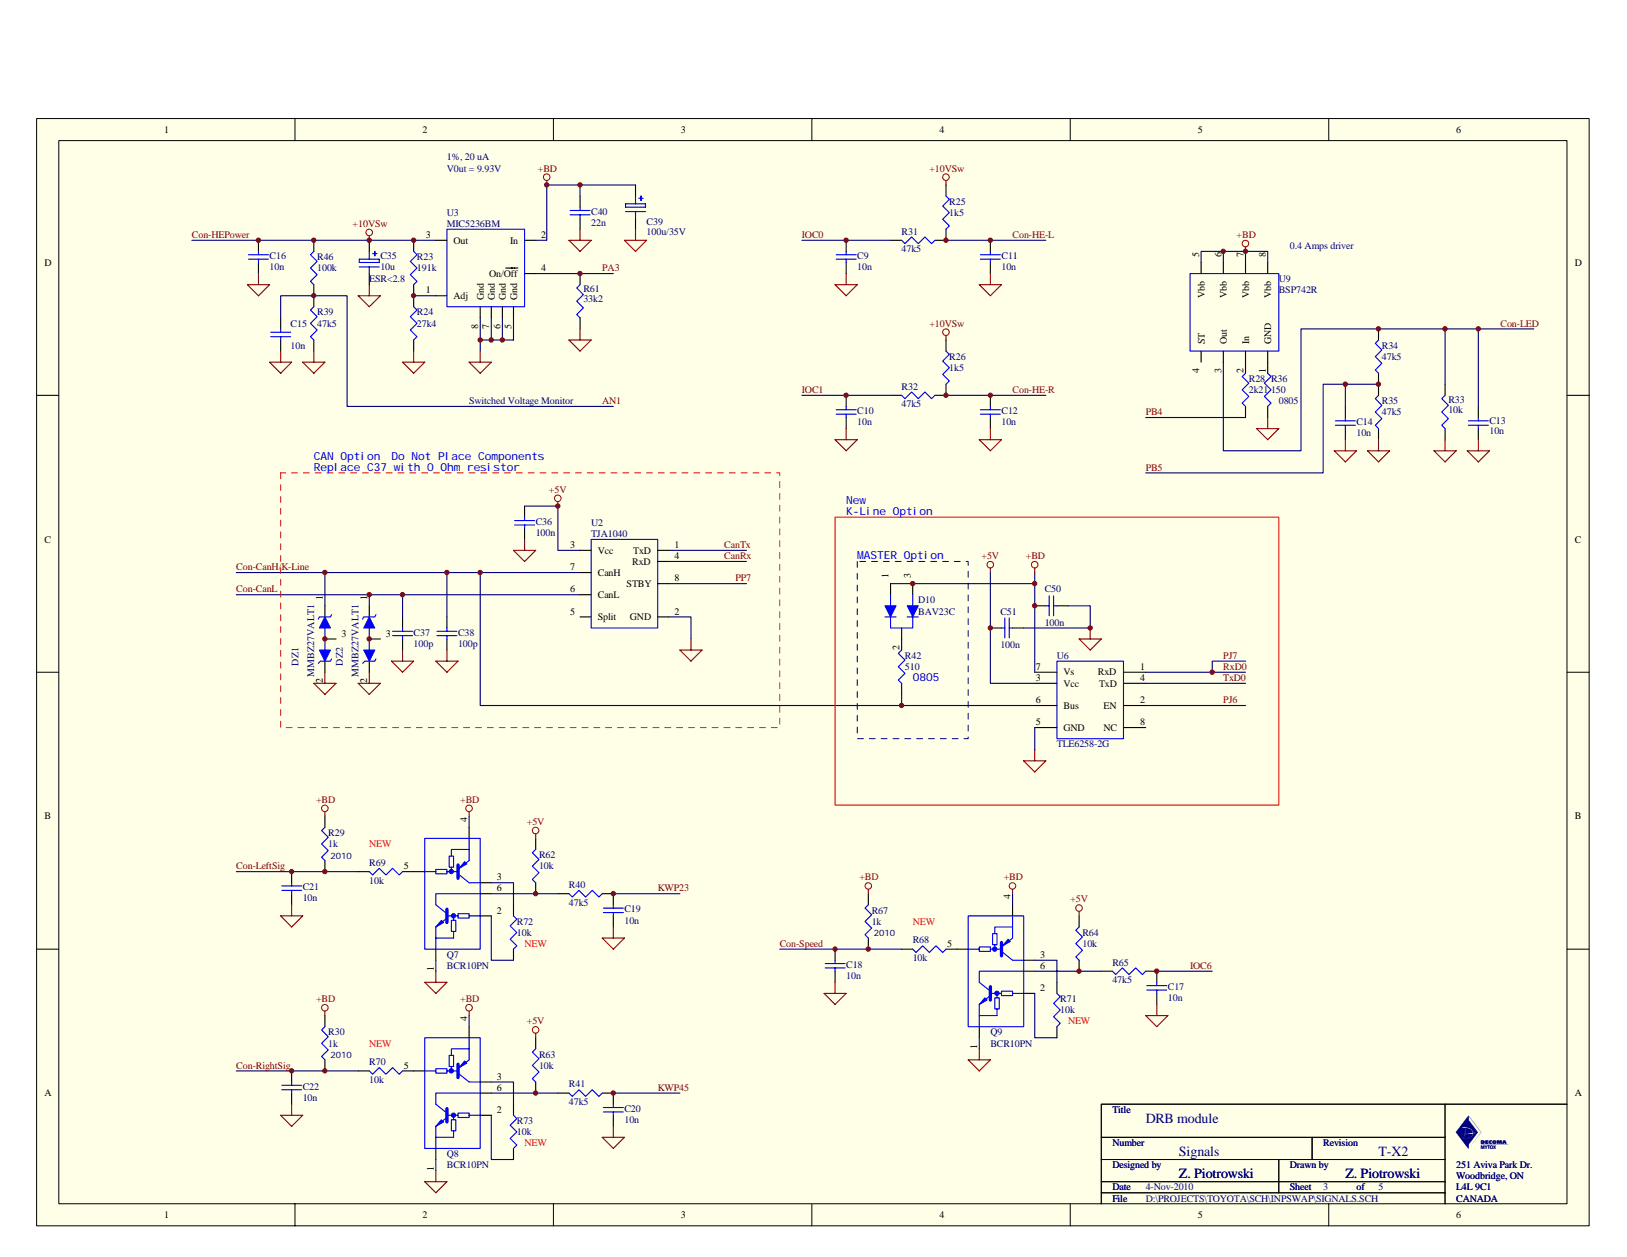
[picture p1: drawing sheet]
<svg xmlns="http://www.w3.org/2000/svg" width="279mm" height="216mm" viewBox="0 0 279 216" stroke-linecap="round" stroke-linejoin="round" font-family="sans-serif">
<path d="M6.3 20.4h266.6v190.1h-266.6z" fill="#ffffe8"/>
<g fill="none" stroke="#000" stroke-width=".17">
<path d="M6.3 20.4h266.6v190.1h-266.6zM10.1 24.2h259v182.6h-259zM50.7 20.4v3.8M95 20.4v3.8M139.4 20.4v3.8M183.8 20.4v3.8M228.2 20.4v3.8M6.3 67.9h3.8M269.1 67.9h3.8M6.3 115.5h3.8M269.1 115.5h3.8M6.3 163h3.8"/>
<path d="M269.1 163h3.8M189.1 195.3h59.1M189.1 199.2h59.1M219.6 199.2v5.7M225.3 195.3v3.9M248.2 189.7h-59.1v17.1M269.1 189.7h-20.9v17.1M50.7 206.8v3.8M95 206.8v3.8M139.4 206.8v3.8M183.8 206.8v3.8M189.1 204.9h59.1"/>
<path d="M189.1 203h59.1M228.2 206.8v3.8"/>
</g>
<g fill="none" stroke="#000" stroke-width=".19">
<path d="M99.6 33.7v1.9M99.6 37.5v1.9M109.1 31.8v1.9M109.1 37.5v1.9M162.5 39.4v1.9h-2M162.5 31.8v1.9M44.4 41.3v1.9M44.4 45.1v1.9M48.2 54.6v1.9M48.2 58.4v1.9M53.9 41.3v1.9M53.9 48.9v3.8"/>
<path d="M53.9 58.4v1.9M63.4 41.3v1.9M63.4 47v1.9M71 41.3v1.9M71 48.9v3.8M71 58.4v1.9M74.8 41.3h2M74.8 50.8h2M82.5 52.7v1.9M84.4 52.7v1.9M86.3 52.7v1.9M86.8 46h2.1"/>
<path d="M88.2 52.7v1.9M90.1 41.3h1.9M90.1 47h1.9M99.6 47v1.9M99.6 54.6v1.9M145.3 41.3v1.9M145.3 45.1v1.9M152.9 41.3h1.9M162.5 58.4v1.9M170.1 41.3v1.9M170.1 45.1v1.9M206.3 45.1v1.9"/>
<path d="M210.1 45.1v1.9M213.9 45.1v1.9M217.7 45.1v1.9M236.7 56.5v1.9M145.3 67.9v1.9M145.3 71.7v1.9M152.9 67.9h1.9M162.5 66v1.9h-2M170.1 67.9v1.9M170.1 71.7v1.9M206.3 60.3v1.9M210.1 60.3v1.9"/>
<path d="M213.9 60.3v3.8M213.9 69.8v1.9M217.7 60.3v3.8M217.7 69.8v1.9M231 69.8v1.9M231 73.6v1.9M236.7 64.1v3.8M236.7 73.6v1.9M248.2 66v1.9M248.2 73.6v1.9M253.9 69.8v1.9M253.9 73.6v1.9"/>
<path d="M90.1 86.9v1.9M90.1 90.7v1.9M99.6 94.5h1.9M99.6 98.3h1.9M112.9 96.4h2M112.9 94.5h2M55.8 104.1v1.9M55.8 113.6v1.9M55.8 109.7h1.9M63.4 104.1v1.9M63.4 113.6v1.9M63.4 109.7h1.9"/>
<path d="M69.1 106v1.9M69.1 109.7v2M76.8 106v1.9M76.8 109.7v2M99.6 102.2h1.9M99.6 106h1.9M112.9 100.2h2M112.9 106h2M152.9 100.2v2M154.8 107.9v3.8M154.8 117.4v1.9M156.7 100.2v2"/>
<path d="M170.1 107.9h1.9M173.9 107.9h1.9M177.7 115.5h3.8M177.7 117.4h3.8M177.7 104.1h1.9M181.5 104.1h1.9M192.9 115.5h3.8M192.9 117.4h3.8M177.7 121.2h3.8M177.7 125h3.8M192.9 121.2h3.8M192.9 125h3.8"/>
<path d="M50.1 149.7v1.9M50.1 153.5v1.9M55.8 140.2v1.9M55.8 147.8v1.9M61.5 149.7h1.9M69.1 149.7h3.8M80.6 142.1v1.9M82.5 153.5h1.9M82.5 157.3h1.9M82.5 151.6h1.9M88.2 155.4v1.9M92 144v1.9"/>
<path d="M92 151.6v1.9M95.8 153.5h1.9M103.4 153.5h1.9v1.9M105.3 157.3v1.9M149.1 153.5v1.9M173.9 155.4v1.9M185.3 157.3v1.9M55.8 174.4v1.9M74.8 163v1.9M80.6 176.3v1.9M88.2 163v1.9M92 178.2v1.9"/>
<path d="M143.4 163v1.9M143.4 166.8v1.9M149.1 161.1v1.9M154.8 163h1.9M162.5 163h3.8M168.2 176.3v1.9M175.8 166.8h1.9M175.8 170.6h1.9M175.8 164.9h1.9M181.5 168.7v1.9M181.5 176.3v1.9M185.3 164.9v1.9"/>
<path d="M189.1 166.8h1.9M196.7 166.8h1.9v1.9M198.6 170.6v1.9M50.1 183.9v1.9M50.1 187.7v2M55.8 182v1.9M61.5 183.9h1.9M69.1 183.9h3.8M74.8 197.3v1.9M82.5 187.7h1.9M82.5 191.6h1.9M82.5 185.8h1.9"/>
<path d="M88.2 189.7v1.9M88.2 197.3v1.9M92 185.8v1.9M95.8 187.7h1.9M103.4 187.7h1.9v2M105.3 191.6v1.9"/>
</g>
<g fill="none" stroke="#00f" stroke-width=".19">
<path d="M76.8 39.4h13.3v13.3h-13.3zM97.9 36.9h3.4M97.9 36.2h3.4M99.6 35.6v.6M99.6 36.9v.6M107.4 35h3.4v.6h-3.4zM107.4 36.3h3.4M109.1 33.7v1.3M109.1 36.3v1.2M109.7 34.1h.8M110.1 33.7v.7M162.5 33.7l.5 .5-1.1 1.2 1.1 1.1-1.1 1.2 1.1 1.1-.5 .6"/>
<path d="M42.7 44.5h3.4M42.7 43.8h3.4M44.4 43.2v.6M44.4 44.5v.6M46.5 57.8h3.4M46.5 57.1h3.4M48.2 56.5v.6M48.2 57.8v.6M53.9 43.2l-.6 .6 1.2 1.1-1.2 1.1 1.2 1.2-1.2 1.1 .6 .6M53.9 52.7l-.6 .6 1.2 1.1-1.2 1.1 1.2 1.2-1.2 1.1 .6 .6M61.7 44.5h3.4v.6h-3.4zM61.7 45.8h3.4"/>
<path d="M63.4 43.2v1.3M63.4 45.8v1.2M64 43.6h.7M64.4 43.2v.7M71 43.2l.6 .6-1.1 1.1 1.1 1.1-1.1 1.2 1.1 1.1-.6 .6M71 52.7l.6 .6-1.1 1.1 1.1 1.1-1.1 1.2 1.1 1.1-.6 .6M99.6 48.9l-.6 .6 1.2 1.1-1.2 1.1 1.2 1.2-1.2 1.1 .6 .6M143.6 44.5h3.4M143.6 43.8h3.4M145.3 43.2v.6M145.3 44.5v.6M154.8 41.3l.6 .5 1.1-1.1 1.2 1.1 1.1-1.1 1.2 1.1 .5-.5"/>
<path d="M168.4 44.5h3.4M168.4 43.8h3.4M170.1 43.2v.6M170.1 44.5v.6M204.4 47h15.2v13.3h-15.2zM236.7 58.4l-.5 .6 1.1 1.1-1.1 1.2 1.1 1.1-1.1 1.1 .5 .6M143.6 71.1h3.4M143.6 70.4h3.4M145.3 69.8v.6M145.3 71.1v.6M154.8 67.9l.6 .6 1.1-1.2 1.2 1.2 1.1-1.2 1.2 1.2 .5-.6M162.5 60.3l.5 .6-1.1 1.1 1.1 1.2-1.1 1.1 1.1 1.1-.5 .6"/>
<path d="M168.4 71.1h3.4M168.4 70.4h3.4M170.1 69.8v.6M170.1 71.1v.6M213.9 64.1l-.6 .6 1.2 1.1-1.2 1.2 1.2 1.1-1.2 1.1 .6 .6M217.7 64.1l.6 .6-1.2 1.1 1.2 1.2-1.2 1.1 1.2 1.1-.6 .6M229.3 73h3.4M229.3 72.3h3.4M231 71.7v.6M231 73v.6M236.7 67.9l-.5 .6 1.1 1.1-1.1 1.2 1.1 1.1-1.1 1.1 .5 .6M248.2 67.9l-.6 .6 1.1 1.1-1.1 1.2 1.1 1.1-1.1 1.1 .6 .6"/>
<path d="M252.2 73h3.4M252.2 72.3h3.4M253.9 71.7v.6M253.9 73v.6M88.4 90.2h3.4M88.4 89.4h3.4M90.1 88.8v.6M90.1 90.2v.5M101.5 92.6h11.4v15.3h-11.4zM55.8 107.9v3.8M56.9 105.6l-.2 .4h-1.9l-.1 .3M56.9 113.2l-.2 .4h-1.7l-.3 .3"/>
<path d="M63.4 107.9v3.8M64.6 105.6l-.2 .4h-1.9l-.2 .3M64.6 113.2l-.2 .4h-1.7l-.4 .3M67.4 109.2h3.4M67.4 108.4h3.4M69.1 107.9v.5M69.1 109.2v.5M75 109.2h3.5M75 108.4h3.5M76.8 107.9v.5M76.8 109.2v.5M152 106h1.9"/>
<path d="M152.9 106v1.9h3.8v-1.9M152.9 102.2v1.9M154.8 111.7l-.5 .5 1.1 1.2-1.1 1.1 1.1 1.2-1.1 1.1 .5 .6M155.8 106h1.9M156.7 102.2v1.9M172 107.9h.6M172.6 106.2v3.4M173.3 107.9h.6M173.3 106.2v3.4M179.6 104.1h.6M180.2 102.3v3.5M180.9 104.1h.6"/>
<path d="M180.9 102.3v3.5M181.5 113.6h11.4v13.3h-11.4zM48.4 152.9h3.4M48.4 152.2h3.4M50.1 151.6v.6M50.1 152.9v.6M55.8 142.1l-.6 .6 1.2 1.1-1.2 1.1 1.2 1.2-1.2 1.1 .6 .6M63.4 149.7l.6 .6 1.1-1.2 1.2 1.2 1.1-1.2 1.2 1.2 .5-.6M72.9 144h9.6v19h-9.6zM72.9 149.7h1.9M74.8 149.3h2v.8h-2zM76.8 157.3h1.9"/>
<path d="M76.8 157.7l-2 1.5v3.8M76.8 149.7h1.7M77.1 147h.8v1.9h-.8zM77.5 158.1h.8v1.9h-.8zM77.5 148.9v.8M77.9 157.3v.8M77.9 160v1.1h-3.1M78.7 156.9h1.9v.8h-1.9zM78.7 150.1l1.9 1.5h1.9M80.6 145.9h-3.1v1.1M80.6 157.3h1.9M80.6 144v3.8l-1.9 1.5"/>
<path d="M82.5 153.5h-7.7v1.9l2 1.5M88.2 157.3l.6 .6-1.2 1.1 1.2 1.2-1.2 1.1 1.2 1.2-.6 .5M92 145.9l-.6 .6 1.2 1.1-1.2 1.2 1.2 1.1-1.2 1.1 .6 .6M97.7 153.5l.6 .6 1.1-1.2 1.2 1.2 1.1-1.2 1.1 1.2 .6-.6M103.6 156.7h3.4M103.6 156h3.4M105.3 155.4v.6M105.3 156.7v.6M149.1 155.4l-.6 .6 1.2 1.1-1.2 1.2 1.2 1.1-1.2 1.1 .6 .6M166.3 157.3h9.5v19h-9.5zM173.9 159.2h-3.1v1.2M173.9 157.3v3.8l-1.9 1.5"/>
<path d="M185.3 159.2l-.6 .6 1.2 1.1-1.2 1.2 1.2 1.1-1.2 1.2 .6 .5M55.8 176.3l-.6 .6 1.2 1.2-1.2 1.1 1.2 1.1-1.2 1.2 .6 .5M72.9 178.2h9.6v19.1h-9.6zM80.6 178.2v3.8l-1.9 1.6M141.7 166.2h3.4M141.7 165.5h3.4M143.4 164.9v.6M143.4 166.2v.6M156.7 163l.6 .6 1.2-1.1 1.1 1.1 1.1-1.1 1.2 1.1 .6-.6M166.3 163h1.9M168.2 162.6h1.9v.8h-1.9zM170.1 170.6h1.9"/>
<path d="M170.1 171l-1.9 1.5v3.8M170.1 163h1.7M170.5 160.4h.7v1.9h-.7zM170.8 171.4h.8v1.9h-.8zM170.8 162.3v.7M171.2 170.6v.8M171.2 173.3v1.1h-3M172 170.2h1.9v.8h-1.9zM172 163.4l1.9 1.5h1.9M173.9 170.6h1.9M175.8 166.8h-7.6v1.9l1.9 1.5M181.5 170.6l.6 .6-1.2 1.1 1.2 1.2-1.2 1.1 1.2 1.2-.6 .5"/>
<path d="M191 166.8l.6 .6 1.1-1.2 1.2 1.2 1.1-1.2 1.2 1.2 .5-.6M196.9 170.1h3.5M196.9 169.3h3.5M198.6 168.7v.6M198.6 170.1v.5M48.4 187.2h3.4M48.4 186.4h3.4M50.1 185.8v.6M50.1 187.2v.5M63.4 183.9l.6 .6 1.1-1.1 1.2 1.1 1.1-1.1 1.2 1.1 .5-.6M72.9 183.9h1.9M74.8 183.6h2v.7h-2z"/>
<path d="M76.8 191.9l-2 1.6v3.8M76.8 191.6h1.9M76.8 183.9h1.7M77.1 181.3h.8v1.9h-.8zM77.5 192.3h.8v1.9h-.8zM77.5 183.2v.7M77.9 191.6v.7M77.9 194.2v1.1h-3.1M78.7 191.2h1.9v.7h-1.9zM78.7 184.3l1.9 1.5h1.9M80.6 180.1h-3.1v1.2M80.6 191.6h1.9"/>
<path d="M82.5 187.7h-7.7v2l2 1.5M88.2 191.6l.6 .5-1.2 1.2 1.2 1.1-1.2 1.1 1.2 1.2-.6 .6M92 180.1l-.6 .6 1.2 1.1-1.2 1.2 1.2 1.1-1.2 1.2 .6 .5M97.7 187.7l.6 .6 1.1-1.1 1.2 1.1 1.1-1.1 1.1 1.1 .6-.6M103.6 191h3.4M103.6 190.2h3.4M105.3 189.7v.5M105.3 191v.6"/>
</g>
<g fill="none" stroke="#800000" stroke-width=".19">
<path d="M93.9 31v.8M99.6 39.4v1.9M109.1 39.4v1.9M162.5 31v.8M42.5 48.9h3.8l-1.9 1.9zM44.4 47v1.9M61.5 50.8h3.8l-1.9 1.9zM63.4 40.5v.8M63.4 48.9v1.9M97.7 41.3h3.8l-1.9 1.9zM97.7 58.4h3.8l-1.9 1.9zM99.6 56.5v1.9"/>
<path d="M107.2 41.3h3.8l-1.9 1.9zM143.4 48.9h3.8l-1.9 1.9zM145.3 47v1.9M162.5 57.6v.8M168.2 48.9h3.8l-1.9 1.9zM170.1 47v1.9M213.9 42.4v.8M46.3 62.2h3.8l-1.9 1.9zM48.2 60.3v1.9M52 62.2h3.8l-1.9 1.9zM53.9 60.3v1.9M69.1 62.2h3.8l-1.9 1.9z"/>
<path d="M71 60.3v1.9M80.6 62.2h3.8l-1.9 1.9zM82.5 60.3v1.9M143.4 75.5h3.8l-1.9 1.9zM145.3 73.6v1.9M168.2 75.5h3.8l-1.9 1.9zM170.1 73.6v1.9M215.8 73.6h3.8l-1.9 1.9zM217.7 71.7v1.9M229.1 77.4h3.8l-1.9 1.9zM231 75.5v1.9M234.8 77.4h3.8l-1.9 1.9z"/>
<path d="M236.7 75.5v1.9M246.3 77.4h3.8l-1.9 1.9zM248.2 75.5v1.9M252 77.4h3.8l-1.9 1.9zM253.9 75.5v1.9M88.2 94.5h3.8l-1.9 1.9zM90.1 92.6v1.9M95.8 86.2v.7M170.1 97.6v.7M177.7 97.6v.7M53.9 117.4h3.8l-1.9 1.9zM55.8 115.5v1.9"/>
<path d="M61.5 117.4h3.8l-1.9 1.9zM63.4 115.5v1.9M67.2 113.6h3.8l-1.9 1.9zM69.1 111.7v1.9M74.8 113.6h3.9l-1.9 1.9zM76.8 111.7v1.9M116.8 111.7h3.8l-1.9 1.9zM118.7 109.7v2M185.3 109.7h3.8l-1.9 2zM187.2 107.9v1.8M55.8 139.4v.8M80.6 139.4v.8"/>
<path d="M175.8 130.7h3.8l-1.9 1.9zM177.7 128.8v1.9M48.2 157.3h3.8l-1.9 1.9zM50.1 155.4v1.9M92 143.2v.8M105.3 159.2v1.9M149.1 152.7v.8M173.9 152.7v.8M185.3 156.5v.8M55.8 173.7v.7M72.9 168.7h3.9l-2 1.9zM74.8 166.8v1.9"/>
<path d="M80.6 173.7v.7M92 177.5v.7M103.4 161.1h3.8l-1.9 1.9zM141.5 170.6h3.8l-1.9 1.9zM143.4 168.7v1.9M196.7 174.4h3.9l-2 1.9zM198.6 172.5v1.9M48.2 191.6h3.8l-1.9 1.9zM50.1 189.7v1.9M103.4 195.3h3.8l-1.9 2zM105.3 193.5v1.8M166.3 182h3.8l-1.9 1.9z"/>
<path d="M168.2 180.1v1.9M72.9 203h3.9l-2 1.9zM74.8 201.1v1.9"/>
</g>
<g fill="none" stroke="#000080" stroke-width=".19">
<path d="M99.6 31.8v1.9M109.1 31.8h-15.2v9.5h-1.9M33 41.3h41.8M48.2 54.6v-3.8h11.4v19h45.7M71 50.8h3.8M82.5 54.6v3.8M84.4 54.6v3.8M86.3 54.6v3.8M88.2 54.6v3.8h-5.7v1.9M92 47h13.3M137.7 41.3h15.2M162.5 41.3h17.1"/>
<path d="M206.3 45.1v-1.9h11.4v1.9M210.1 43.2v1.9M213.9 43.2v1.9M248.2 56.5v9.5M253.9 56.5v13.3M263.4 56.5h-40v20.9h-13.3v-15.2M137.7 67.9h15.2M162.5 67.9h17.1M196.7 71.7h17.2M231 66v3.8M236.7 66h-9.5v15.2h-30.5M40.6 98.3h59"/>
<path d="M55.8 98.3v5.8M76.8 98.3v7.7M82.5 98.3v22.9h95.2M90.1 86.9h5.7v7.6h3.8M114.9 94.5h13.3M114.9 96.4h13.3M170.1 98.3v19.1h7.6M177.7 98.3v17.2M40.6 102.2h59M63.4 102.2v1.9M69.1 102.2v3.8M114.9 106h3.8v3.7"/>
<path d="M114.9 100.2h13.3M152.9 100.2h24.8M154.8 119.3v1.9M183.4 104.1h3.8v3.8h-11.4M196.7 117.4h17.2M196.7 115.5h17.2M213.9 113.6h-5.7v1.9M177.7 125v3.8M196.7 121.2h17.2M40.6 149.7h20.9M80.6 140.2v1.9M84.4 151.6h3.8v3.8"/>
<path d="M84.4 157.3v7.6h3.8M84.4 153.5h11.4M105.3 153.5h11.5M173.9 153.5v1.9M74.8 164.9v1.9M80.6 174.4v1.9M133.9 163h20.9M168.2 178.2v1.9M177.7 164.9h3.8v3.8M177.7 170.6v7.6h3.8M177.7 166.8h11.4M198.6 166.8h9.6"/>
<path d="M40.6 183.9h20.9M74.8 199.2v1.9M84.4 185.8h3.8v3.9M84.4 191.6v7.6h3.8M84.4 187.7h11.4M105.3 187.7h11.5"/>
</g>
<g fill="none" stroke="#800000" stroke-width=".17">
<circle cx="63.4" cy="39.9" r=".57"/>
<circle cx="93.9" cy="30.4" r=".57"/>
<circle cx="162.4" cy="30.4" r=".57"/>
<circle cx="162.4" cy="57.1" r=".57"/>
<circle cx="213.9" cy="41.8" r=".57"/>
<circle cx="95.8" cy="85.6" r=".57"/>
<circle cx="170.1" cy="97" r=".57"/>
<circle cx="177.7" cy="97" r=".57"/>
<circle cx="55.8" cy="138.8" r=".57"/>
<circle cx="80.5" cy="138.8" r=".57"/>
<circle cx="92" cy="142.7" r=".57"/>
<circle cx="149.1" cy="152.2" r=".56"/>
<circle cx="173.9" cy="152.2" r=".56"/>
<circle cx="185.3" cy="156" r=".57"/>
<circle cx="55.8" cy="173.1" r=".57"/>
<circle cx="80.5" cy="173.1" r=".57"/>
<circle cx="92" cy="176.9" r=".57"/>
</g>
<g fill="#00f" stroke="#00f" stroke-width=".17">
<path d="M55.8 106l.9 1.9h-1.9z"/>
<path d="M54.8 111.7h1.9l-.9 1.9z"/>
<path d="M63.4 106l1 1.9h-1.9z"/>
<path d="M62.5 111.7h1.9l-1 1.9z"/>
<path d="M75.8 158.1l.4 .4-1.4 .7z"/>
<path d="M79.8 148l.4 .4-1.4 .7z"/>
<path d="M75.8 192.3l.4 .4-1.4 .8z"/>
<path d="M79.8 182.2l.4 .4-1.4 .8z"/>
<path d="M169.1 171.4l.4 .4-1.3 .7z"/>
<path d="M173.1 161.3l.4 .4-1.3 .8z"/>
<path d="M152 104.1h1.9l-1 1.9z"/>
<path d="M155.8 104.1h1.9l-1 1.9z"/>
<circle cx="77.5" cy="149.7" r=".38"/>
<circle cx="77.9" cy="157.3" r=".38"/>
<circle cx="77.5" cy="183.9" r=".38"/>
<circle cx="77.9" cy="191.5" r=".38"/>
<circle cx="170.8" cy="163" r=".38"/>
<circle cx="171.2" cy="170.6" r=".38"/>
</g>
<g fill="#800000" stroke="#800000" stroke-width=".17">
<circle cx="55.8" cy="109.7" r=".38"/>
<circle cx="63.4" cy="109.7" r=".38"/>
<circle cx="50.1" cy="149.7" r=".37"/>
<circle cx="55.8" cy="149.7" r=".38"/>
<circle cx="50.1" cy="183.9" r=".37"/>
<circle cx="55.8" cy="183.9" r=".38"/>
<circle cx="71" cy="41.3" r=".38"/>
<circle cx="71" cy="50.8" r=".37"/>
<circle cx="93.9" cy="31.8" r=".38"/>
<circle cx="63.4" cy="41.3" r=".38"/>
<circle cx="82.5" cy="58.4" r=".38"/>
<circle cx="84.4" cy="58.4" r=".38"/>
<circle cx="86.3" cy="58.4" r=".38"/>
<circle cx="53.9" cy="50.8" r=".37"/>
<circle cx="53.9" cy="41.3" r=".38"/>
<circle cx="44.4" cy="41.3" r=".38"/>
<circle cx="99.6" cy="31.8" r=".38"/>
<circle cx="99.6" cy="47" r=".38"/>
<circle cx="162.4" cy="41.3" r=".38"/>
<circle cx="145.3" cy="41.3" r=".38"/>
<circle cx="162.4" cy="67.9" r=".38"/>
<circle cx="145.3" cy="67.9" r=".38"/>
<circle cx="170.1" cy="41.3" r=".38"/>
<circle cx="170.1" cy="67.9" r=".38"/>
<circle cx="248.1" cy="56.5" r=".38"/>
<circle cx="253.9" cy="56.5" r=".38"/>
<circle cx="213.9" cy="43.2" r=".38"/>
<circle cx="210.1" cy="43.2" r=".38"/>
<circle cx="236.7" cy="66" r=".38"/>
<circle cx="236.7" cy="56.5" r=".38"/>
<circle cx="231" cy="66" r=".38"/>
<circle cx="95.8" cy="86.9" r=".38"/>
<circle cx="76.7" cy="98.3" r=".38"/>
<circle cx="55.8" cy="98.3" r=".38"/>
<circle cx="69.1" cy="102.1" r=".38"/>
<circle cx="63.4" cy="102.1" r=".38"/>
<circle cx="187.2" cy="107.9" r=".38"/>
<circle cx="177.7" cy="104" r=".38"/>
<circle cx="170.1" cy="107.9" r=".38"/>
<circle cx="208.2" cy="115.5" r=".38"/>
<circle cx="82.5" cy="98.3" r=".38"/>
<circle cx="154.8" cy="121.2" r=".38"/>
<circle cx="177.7" cy="100.2" r=".38"/>
<circle cx="156.7" cy="100.2" r=".38"/>
<circle cx="198.6" cy="166.8" r=".38"/>
<circle cx="185.3" cy="166.8" r=".38"/>
<circle cx="149.1" cy="163" r=".38"/>
<circle cx="143.4" cy="163" r=".37"/>
<circle cx="105.3" cy="153.5" r=".38"/>
<circle cx="105.3" cy="187.7" r=".38"/>
<circle cx="92" cy="153.5" r=".38"/>
<circle cx="92" cy="187.7" r=".38"/>
</g>
<path d="M76.8 156.2v2.3M78.7 148.6v2.3M170.1 169.5v2.3M172 161.9v2.3M76.8 190.4v2.3M78.7 182.8v2.3" fill="none" stroke="#00f" stroke-width=".57"/>
<path d="M48.2 81.2v43.8h85.7v-43.8h-85.7" fill="none" stroke="#f00" stroke-width=".17" stroke-dasharray="1 1 1 1 1 1 1 1"/>
<path d="M143.4 88.8h76.2v49.5h-76.2z" fill="none" stroke="#f00" stroke-width=".19"/>
<path d="M147.2 96.4v30.5h19.1v-30.5h-19.1" fill="none" stroke="#000080" stroke-width=".17" stroke-dasharray="1 1 1 1 1 1 1 1"/>
<text font-size="5.7" fill="#000080" x="250.1" y="195.6">dy</text>
<g font-size="2.4" fill="#000080">
<text x="196.7" y="192.9">DRB module</text>
<text x="202.5" y="202.4">Z. Piotrowski</text>
<text x="202.5" y="198.6">Signals</text>
<text x="231" y="202.4">Z. Piotrowski</text>
<text x="236.7" y="198.6">T-X2</text>
</g>
<g font-size="1.9" fill="#00f">
<text x="53.9" y="80.8">Replace C37 with 0 Ohm resistor</text>
<text x="53.9" y="78.9">CAN Option</text>
<text x="67.2" y="78.9">Do Not Place Components</text>
<text x="145.3" y="86.5">New</text>
<text x="145.3" y="88.4">K-Line Option</text>
<text x="147.2" y="96">MASTER Option</text>
<text x="156.7" y="117">0805</text>
</g>
<g font-size="1.7">
<text x="28.2" y="22.8">1</text>
<text x="72.6" y="22.8">2</text>
<text x="116.9" y="22.8">3</text>
<text x="161.3" y="22.8">4</text>
<text x="205.7" y="22.8">5</text>
<text x="250.1" y="22.8">6</text>
<text x="73.1" y="40.9">3</text>
<text x="77.9" y="41.8">Out</text>
<text x="87.6" y="41.8">In</text>
<text x="92.9" y="40.9">2</text>
<text x="7.6" y="45.6">D</text>
<text x="84" y="47.5">On/Off</text>
<text x="92.9" y="46.6">4</text>
<text x="205.9" y="44.1" transform="rotate(-90 205.9 44.1)">5</text>
<text x="209.7" y="44.1" transform="rotate(-90 209.7 44.1)">6</text>
<text x="213.6" y="44.1" transform="rotate(-90 213.6 44.1)">7</text>
<text x="217.4" y="44.1" transform="rotate(-90 217.4 44.1)">8</text>
<text x="270.4" y="45.6">D</text>
<text x="73.1" y="50.4">1</text>
<text x="77.9" y="51.4">Adj</text>
<text x="83.1" y="51.5" transform="rotate(-90 83.1 51.5)">Gnd</text>
<text x="85" y="51.5" transform="rotate(-90 85 51.5)">Gnd</text>
<text x="86.9" y="51.5" transform="rotate(-90 86.9 51.5)">Gnd</text>
<text x="88.8" y="51.5" transform="rotate(-90 88.8 51.5)">Gnd</text>
<text x="206.9" y="51.2" transform="rotate(-90 206.9 51.2)">Vbb</text>
<text x="210.7" y="51.2" transform="rotate(-90 210.7 51.2)">Vbb</text>
<text x="214.5" y="51.2" transform="rotate(-90 214.5 51.2)">Vbb</text>
<text x="218.3" y="51.2" transform="rotate(-90 218.3 51.2)">Vbb</text>
<text x="82.1" y="56.5" transform="rotate(-90 82.1 56.5)">8</text>
<text x="84" y="56.5" transform="rotate(-90 84 56.5)">7</text>
<text x="85.9" y="56.5" transform="rotate(-90 85.9 56.5)">6</text>
<text x="87.8" y="56.5" transform="rotate(-90 87.8 56.5)">5</text>
<text x="206.9" y="59.2" transform="rotate(-90 206.9 59.2)">ST</text>
<text x="210.7" y="59.2" transform="rotate(-90 210.7 59.2)">Out</text>
<text x="214.5" y="59.2" transform="rotate(-90 214.5 59.2)">In</text>
<text x="218.3" y="59.2" transform="rotate(-90 218.3 59.2)">GND</text>
<text x="205.9" y="64.1" transform="rotate(-90 205.9 64.1)">4</text>
<text x="209.7" y="64.1" transform="rotate(-90 209.7 64.1)">3</text>
<text x="213.6" y="64.1" transform="rotate(-90 213.6 64.1)">2</text>
<text x="217.4" y="64.1" transform="rotate(-90 217.4 64.1)">1</text>
<text x="7.6" y="93.2">C</text>
<text x="97.9" y="94.1">3</text>
<text x="102.7" y="95.1">Vcc</text>
<text x="108.8" y="95.1">TxD</text>
<text x="115.8" y="94.1">1</text>
<text x="270.4" y="93.2">C</text>
<text x="97.9" y="97.9">7</text>
<text x="97.9" y="101.7">6</text>
<text x="102.7" y="98.9">CanH</text>
<text x="107.6" y="100.8">STBY</text>
<text x="108.6" y="97">RxD</text>
<text x="115.8" y="96">4</text>
<text x="115.8" y="99.8">8</text>
<text x="152.6" y="99.3" transform="rotate(-90 152.6 99.3)">1</text>
<text x="156.4" y="99.3" transform="rotate(-90 156.4 99.3)">3</text>
<text x="55.5" y="103.1" transform="rotate(-90 55.5 103.1)">1</text>
<text x="63.1" y="103.1" transform="rotate(-90 63.1 103.1)">1</text>
<text x="97.9" y="105.6">5</text>
<text x="102.7" y="102.7">CanL</text>
<text x="102.7" y="106.5">Split</text>
<text x="108.2" y="106.5">GND</text>
<text x="115.8" y="105.6">2</text>
<text x="58.7" y="109.4">3</text>
<text x="66.3" y="109.4">3</text>
<text x="154.5" y="111.7" transform="rotate(-90 154.5 111.7)">2</text>
<text x="55.5" y="117.4" transform="rotate(-90 55.5 117.4)">2</text>
<text x="63.1" y="117.4" transform="rotate(-90 63.1 117.4)">2</text>
<text x="177.9" y="117">3</text>
<text x="177.9" y="115.1">7</text>
<text x="182.6" y="117.9">Vcc</text>
<text x="182.6" y="116">Vs</text>
<text x="188.6" y="116">RxD</text>
<text x="188.7" y="117.9">TxD</text>
<text x="195.8" y="115.1">1</text>
<text x="195.8" y="117">4</text>
<text x="177.9" y="124.6">5</text>
<text x="177.9" y="120.8">6</text>
<text x="182.6" y="125.5">GND</text>
<text x="182.6" y="121.7">Bus</text>
<text x="189.5" y="121.7">EN</text>
<text x="189.5" y="125.5">NC</text>
<text x="195.8" y="120.8">2</text>
<text x="195.8" y="124.6">8</text>
<text x="7.6" y="140.7">B</text>
<text x="80.2" y="141.1" transform="rotate(-90 80.2 141.1)">4</text>
<text x="270.4" y="140.7">B</text>
<text x="69.3" y="149.3">5</text>
<text x="85.3" y="151.2">3</text>
<text x="85.3" y="153.1">6</text>
<text x="173.5" y="154.5" transform="rotate(-90 173.5 154.5)">4</text>
<text x="85.3" y="156.9">2</text>
<text x="74.5" y="166.8" transform="rotate(-90 74.5 166.8)">1</text>
<text x="162.6" y="162.6">5</text>
<text x="178.6" y="164.5">3</text>
<text x="178.6" y="166.4">6</text>
<text x="178.6" y="170.2">2</text>
<text x="80.2" y="175.4" transform="rotate(-90 80.2 175.4)">4</text>
<text x="69.3" y="183.5">5</text>
<text x="85.3" y="185.4">3</text>
<text x="167.8" y="180.1" transform="rotate(-90 167.8 180.1)">1</text>
<text x="7.6" y="188.3">A</text>
<text x="85.3" y="191.2">2</text>
<text x="85.3" y="187.3">6</text>
<text x="270.4" y="188.3">A</text>
<text x="74.5" y="201.1" transform="rotate(-90 74.5 201.1)">1</text>
<text x="28.2" y="209.2">1</text>
<text x="72.6" y="209.2">2</text>
<text x="116.9" y="209.2">3</text>
<text x="161.3" y="209.2">4</text>
<text x="205.7" y="209.2">5</text>
<text x="250.1" y="209.2">6</text>
</g>
<g font-size="1.7" fill="#000080">
<text x="76.8" y="29.5">V0ut = 9.93V</text>
<text x="76.8" y="27.6">1%, 20 uA</text>
<text x="163" y="35.2">R25</text>
<text x="76.8" y="37.1">U3</text>
<text x="76.8" y="39">MIC5236BM</text>
<text x="101.5" y="36.9">C40</text>
<text x="101.5" y="38.8">22n</text>
<text x="111" y="38.6">C39</text>
<text x="111" y="40.3">100u/35V</text>
<text x="154.8" y="40.3">R31</text>
<text x="163" y="37.1">1k5</text>
<text x="46.3" y="44.5">C16</text>
<text x="46.3" y="46.4">10n</text>
<text x="54.5" y="44.7">R46</text>
<text x="54.5" y="46.6">100k</text>
<text x="65.3" y="44.5">C35</text>
<text x="65.3" y="46.4">10u</text>
<text x="71.6" y="44.7">R23</text>
<text x="71.6" y="46.6">191k</text>
<text x="147.2" y="44.5">C9</text>
<text x="147.2" y="46.4">10n</text>
<text x="154.8" y="43.3">47k5</text>
<text x="172" y="44.5">C11</text>
<text x="172" y="46.4">10n</text>
<text x="221.5" y="42.8">0.4 Amps driver</text>
<text x="63.4" y="48.5">ESR&lt;2.8</text>
<text x="100.2" y="50.2">R61</text>
<text x="100.2" y="51.9">33k2</text>
<text x="219.6" y="48.5">U9</text>
<text x="219.6" y="50.4">BSP742R</text>
<text x="49.9" y="56.1">C15</text>
<text x="49.9" y="59.9">10n</text>
<text x="54.5" y="54.2">R39</text>
<text x="54.5" y="56.1">47k5</text>
<text x="71.6" y="54.2">R24</text>
<text x="71.6" y="56.1">27k4</text>
<text x="237.3" y="59.9">R34</text>
<text x="163" y="61.8">R26</text>
<text x="163" y="63.7">1k5</text>
<text x="214.5" y="65.6">R28 R36</text>
<text x="237.3" y="61.8">47k5</text>
<text x="80.6" y="69.4">Switched Voltage Monitor</text>
<text x="147.2" y="71.1">C10</text>
<text x="154.8" y="66.9">R32</text>
<text x="154.8" y="70">47k5</text>
<text x="172" y="71.1">C12</text>
<text x="214.5" y="67.5">2k21</text>
<text x="218.3" y="67.5">150</text>
<text x="219.6" y="69.4">0805</text>
<text x="237.3" y="69.4">R35</text>
<text x="237.3" y="71.3">47k5</text>
<text x="248.7" y="69.2">R33</text>
<text x="248.7" y="70.9">10k</text>
<text x="147.2" y="73">10n</text>
<text x="172" y="73">10n</text>
<text x="232.9" y="73">C14</text>
<text x="232.9" y="74.9">10n</text>
<text x="255.8" y="72.8">C13</text>
<text x="255.8" y="74.5">10n</text>
<text x="92" y="90.1">C36</text>
<text x="92" y="92.1">100n</text>
<text x="101.5" y="90.3">U2</text>
<text x="101.5" y="92.2">TJA1040</text>
<text x="179.4" y="101.7">C50</text>
<text x="157.7" y="103.7">D10</text>
<text x="157.7" y="105.6">BAV23C</text>
<text x="171.8" y="105.6">C51</text>
<text x="179.4" y="107.5">100n</text>
<text x="71" y="109.2">C37</text>
<text x="71" y="111.1">100p</text>
<text x="78.7" y="109.2">C38</text>
<text x="78.7" y="111.1">100p</text>
<text x="155.4" y="113.2">R42</text>
<text x="171.8" y="111.3">100n</text>
<text x="181.5" y="113.2">U6</text>
<text x="51.3" y="114.3" transform="rotate(-90 51.3 114.3)">DZ1</text>
<text x="53.9" y="116.2" transform="rotate(-90 53.9 116.2)">MMBZ27VALT1</text>
<text x="58.9" y="114.3" transform="rotate(-90 58.9 114.3)">DZ2</text>
<text x="61.6" y="116.2" transform="rotate(-90 61.6 116.2)">MMBZ27VALT1</text>
<text x="155.4" y="115.1">510</text>
<text x="181.5" y="128.4">TLE6258-2G</text>
<text x="56.4" y="143.6">R29</text>
<text x="56.4" y="145.5">1k</text>
<text x="63.4" y="148.7">R69</text>
<text x="92.6" y="147.4">R62</text>
<text x="92.6" y="149.3">10k</text>
<text x="52" y="152.9">C21</text>
<text x="52" y="154.8">10n</text>
<text x="63.4" y="151.8">10k</text>
<text x="97.7" y="152.5">R40</text>
<text x="97.7" y="155.6">47k5</text>
<text x="88.8" y="158.8">R72</text>
<text x="88.8" y="160.7">10k</text>
<text x="107.2" y="156.7">C19</text>
<text x="107.2" y="158.6">10n</text>
<text x="149.7" y="156.9">R67</text>
<text x="149.7" y="158.8">1k</text>
<text x="185.9" y="160.7">R64</text>
<text x="76.8" y="164.5">Q7</text>
<text x="76.8" y="166.4">BCR10PN</text>
<text x="145.3" y="166.2">C18</text>
<text x="156.7" y="162.1">R68</text>
<text x="156.7" y="165.1">10k</text>
<text x="185.9" y="162.6">10k</text>
<text x="191" y="165.9">R65</text>
<text x="145.3" y="168.1">10n</text>
<text x="182.1" y="172.1">R71</text>
<text x="191" y="168.9">47k5</text>
<text x="200.6" y="170">C17</text>
<text x="200.6" y="171.9">10n</text>
<text x="56.4" y="177.8">R30</text>
<text x="56.4" y="179.7">1k</text>
<text x="170.1" y="177.8">Q9</text>
<text x="170.1" y="179.7">BCR10PN</text>
<text x="182.1" y="174">10k</text>
<text x="63.4" y="183">R70</text>
<text x="92.6" y="181.7">R63</text>
<text x="92.6" y="183.5">10k</text>
<text x="52" y="187.2">C22</text>
<text x="52" y="189.1">10n</text>
<text x="63.4" y="186">10k</text>
<text x="97.7" y="186.8">R41</text>
<text x="97.7" y="189.8">47k5</text>
<text x="107.2" y="191">C20</text>
<text x="191" y="191.2">Title</text>
<text x="88.8" y="193.1">R73</text>
<text x="88.8" y="195">10k</text>
<text x="107.2" y="192.9">10n</text>
<text x="191" y="196.8">Number</text>
<text x="227.2" y="196.8">Revision</text>
<text x="76.8" y="198.8">Q8</text>
<text x="76.8" y="200.7">BCR10PN</text>
<text x="191" y="200.7">Designed by</text>
<text x="221.5" y="200.7">Drawn by</text>
<text x="250.1" y="200.7">251 Aviva Park Dr.</text>
<text x="250.1" y="202.6">Woodbridge, ON</text>
<text x="191" y="206.4">File</text>
<text x="191" y="204.5">Date</text>
<text x="196.7" y="204.5">4-Nov-2010</text>
<text x="196.7" y="206.4">D:\PROJECTS\TOYOTA\SCH\INPSWAP\SIGNALS.SCH</text>
<text x="221.5" y="204.5">Sheet</text>
<text x="227.2" y="204.5">3</text>
<text x="232.9" y="204.5">of</text>
<text x="236.7" y="204.5">5</text>
<text x="250.1" y="204.5">L4L 9C1</text>
<text x="250.1" y="206.4">CANADA</text>
</g>
<g font-size="1.7" fill="#800000">
<text x="92.4" y="29.5">+BD</text>
<text x="159.6" y="29.5">+10VSw</text>
<text x="33" y="40.9">Con-HEPower</text>
<text x="60.6" y="39">+10VSw</text>
<text x="137.7" y="40.9">IOC0</text>
<text x="173.9" y="40.9">Con-HE-L</text>
<text x="212.4" y="40.9">+BD</text>
<text x="103.4" y="46.6">PA3</text>
<text x="159.6" y="56.1">+10VSw</text>
<text x="257.7" y="56.1">Con-LED</text>
<text x="103.4" y="69.4">AN1</text>
<text x="137.7" y="67.5">IOC1</text>
<text x="173.9" y="67.5">Con-HE-R</text>
<text x="196.7" y="71.3">PB4</text>
<text x="196.7" y="80.8">PB5</text>
<text x="94.3" y="84.6">+5V</text>
<text x="124.4" y="94.1">CanTx</text>
<text x="40.6" y="97.9">Con-CanH/K-Line</text>
<text x="40.6" y="101.7">Con-CanL</text>
<text x="124.4" y="96">CanRx</text>
<text x="126.3" y="99.8">PP7</text>
<text x="168.6" y="96">+5V</text>
<text x="176.2" y="96">+BD</text>
<text x="210.1" y="113.2">PJ7</text>
<text x="210.1" y="115.1">RxD0</text>
<text x="210.1" y="117">TxD0</text>
<text x="210.1" y="120.8">PJ6</text>
<text x="54.3" y="137.9">+BD</text>
<text x="79" y="137.9">+BD</text>
<text x="90.5" y="141.7">+5V</text>
<text x="40.6" y="149.3">Con-LeftSig</text>
<text x="112.9" y="153.1">KWP23</text>
<text x="147.6" y="151.2">+BD</text>
<text x="172.4" y="151.2">+BD</text>
<text x="183.8" y="155">+5V</text>
<text x="133.9" y="162.6">Con-Speed</text>
<text x="204.4" y="166.4">IOC6</text>
<text x="54.3" y="172.1">+BD</text>
<text x="79" y="172.1">+BD</text>
<text x="90.5" y="175.9">+5V</text>
<text x="40.6" y="183.5">Con-RightSig</text>
<text x="112.9" y="187.3">KWP45</text>
</g>
<g font-size="1.7" fill="#f00">
<text x="63.4" y="145.5">NEW</text>
<text x="156.7" y="158.8">NEW</text>
<text x="90.1" y="162.6">NEW</text>
<text x="63.4" y="179.7">NEW</text>
<text x="183.4" y="175.9">NEW</text>
<text x="90.1" y="196.9">NEW</text>
</g>
<g font-size="1.5" fill="#000080">
<text x="56.7" y="147.5">2010</text>
<text x="150.1" y="160.8">2010</text>
<text x="56.7" y="181.7">2010</text>
</g>
</svg>
